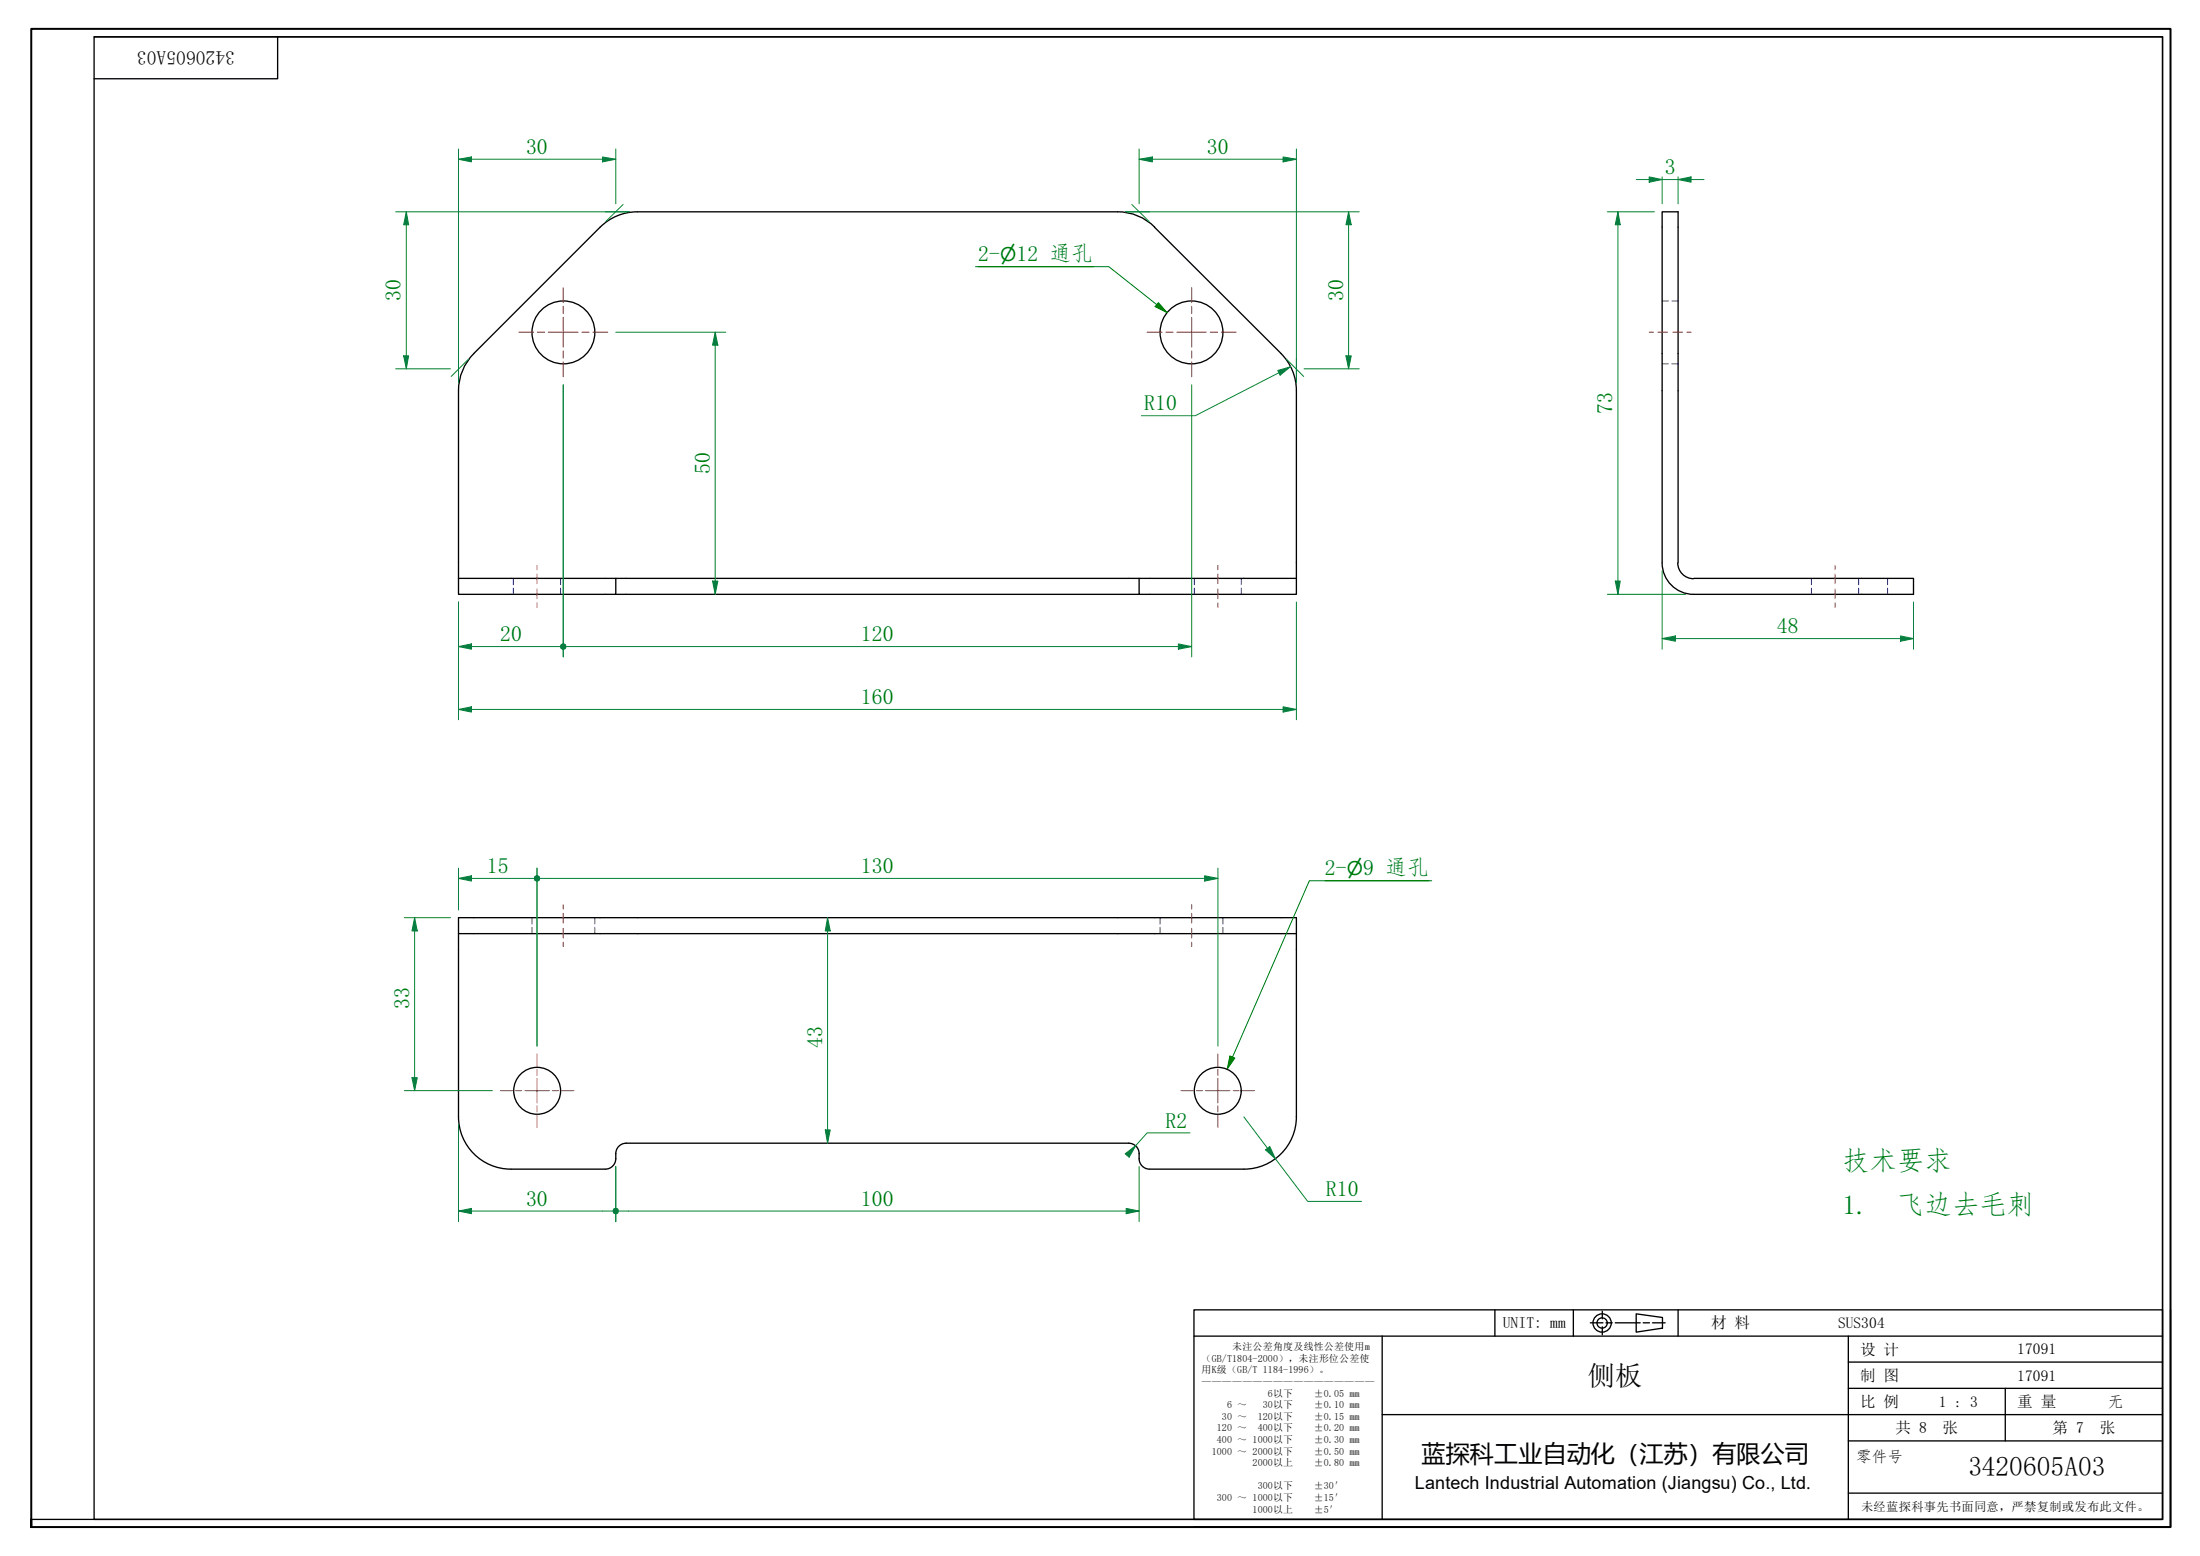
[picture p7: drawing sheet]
<svg xmlns="http://www.w3.org/2000/svg" width="420mm" height="297mm" viewBox="0 0 420 297" stroke-linecap="round" stroke-linejoin="round" font-family="sans-serif">
<g fill="none" stroke="#00f" stroke-width=".19">
<path d="M317.4 57.5h1.2M319.3 57.5h1.2M317.4 69.5h1.2M319.3 69.5h1.2M98 110.4v1.2M98 112.3v1.2M107.1 110.4v1.2M107.1 112.3v1.2M228.1 110.4v1.2M228.1 112.3v1.2M237 110.4v1.2M237 112.3v1.2"/>
<path d="M345.9 110.4v1.2M345.9 112.3v1.2M355 110.4v1.2M355 112.3v1.2M360.5 110.4v1.2M360.5 112.3v1.2M101.6 175.2v1.2M101.6 177v1.2M113.6 175.2v1.2M113.6 177v1.2M221.6 175.2v1.2M221.6 177v1.2"/>
<path d="M233.6 175.2v1.2M233.6 177v1.2"/>
</g>
<g fill="none" stroke="#000" stroke-width=".25">
<path d="M121.7 40.4a10 10 0 0 0-7.1 3l-24.1 24.1M121.7 40.4h91.7M213.5 40.4a10 10 0 0 1 7 3M220.5 43.4l24.2 24.1M90.5 67.5a10 10 0 0 0-2.9 7.1v35.8M244.7 67.5a10 10 0 0 1 2.9 7.1v35.8M87.6 110.4h160M87.6 110.4v3.1h30v-3.1M117.6 113.5h100M217.6 110.4v3.1h30v-3.1M317.4 107.4v-67h3.1v67M317.4 107.5a6 6 0 0 0 6 6"/>
<path d="M320.4 107.5a3 3 0 0 0 3 3M323.5 110.4h41.9v3.1h-41.9M87.6 175.2h160v3h-160zM87.6 178.2v35M247.6 178.2v35M87.6 213.2a10 10 0 0 0 10 10h18a2 2 0 0 0 2-2v-1M119.6 218.2h96a2 2 0 0 1 2 2M119.6 218.2a2 2 0 0 0-2 2M247.6 213.2a10 10 0 0 1-10 10M217.6 220.2a2.53 2.53 0 0 0 .9 2.7l1.1 .3M219.6 223.2h18"/>
<circle cx="107.6" cy="63.5" r="6"/>
<circle cx="227.6" cy="63.5" r="6"/>
<circle cx="102.6" cy="208.2" r="4.5"/>
<circle cx="232.6" cy="208.2" r="4.5"/>
</g>
<path d="M6 291.5v-1.4v1.4M6 290.1v-284.6h408.5v286h-408.5" fill="none" stroke="#000" stroke-width=".38"/>
<path d="M18 7h395v283.1h-395zM18 7h395M53 7v8h-35M413 7v283.1h-407" fill="none" stroke="#000" stroke-width=".25"/>
<g fill="none" stroke="#000" stroke-width=".25">
<path d="M228 250h185v40.1h-185zM228 255.1h185M264 255.1v35M285.5 250v5.1M300.5 250v5.1M303.7 252.5h2.4M306 250.3v1.5M306 253.3v1.5M306.7 252.5h1.2M308.5 252.5h4.7M312.5 250.8l5 .7v2l-5 .8zM313.8 252.5h1.2"/>
<path d="M315.6 252.5h2.4M320.5 250v5.1M353 255.1v35M414.5 250v41.5h-186.5M264 270.1h149M353 275.1h60M353 265h60M353 260h60M383 265v10.1M353 285h60"/>
<circle cx="306" cy="252.6" r="1.75"/>
<circle cx="306" cy="252.6" r=".98"/>
</g>
<g fill="none" stroke="#f00" stroke-width=".19">
<path d="M315 63.4h.8M316.6 63.4h1.9M319.5 63.4h1.8M322.1 63.4h.9M102.6 107.9v.9M102.6 109.6v1.8M102.6 112.4v1.9M102.6 115.1v.8M232.6 107.9v.9M232.6 109.6v1.8M232.6 112.4v1.9M232.6 115.1v.8"/>
<path d="M350.5 107.9v.9M350.5 109.6v1.8M350.5 112.4v1.9M350.5 115.1v.8M107.6 172.7v.8M107.6 174.4v1.8M107.6 177.2v1.9M107.6 179.9v.8M227.6 172.7v.8M227.6 174.4v1.8M227.6 177.2v1.9M227.6 179.9v.8"/>
</g>
<g fill="none" stroke="#f00" stroke-width=".19">
<path d="M107.6 54.9v2.9M107.6 58.5v1.4M227.6 54.9v2.9M227.6 58.5v1.4M99.1 63.4h2.8M102.6 63.4h1.4M104.7 63.4h5.7M107.6 60.6v5.7M107.6 67v1.4M107.6 69.1v2.8M111.1 63.4h1.4M113.2 63.4h2.9"/>
<path d="M219.1 63.4h2.8M222.6 63.4h1.4M224.7 63.4h5.7M227.6 60.6v5.7M227.6 67v1.4M227.6 69.1v2.8M231.1 63.4h1.4M233.2 63.4h2.9M95.6 208.2h2.3M98.5 208.2h1.1M100.3 208.2h4.6M102.6 201.2v2.4"/>
<path d="M102.6 204.1v1.2M102.6 205.9v4.7M102.6 211.1v1.2M102.6 212.9v2.3M105.5 208.2h1.2M107.3 208.2h2.3M225.6 208.2h2.3M228.5 208.2h1.2M230.3 208.2h4.6M232.6 201.2v2.4M232.6 204.1v1.2M232.6 205.9v4.7"/>
<path d="M232.6 211.1v1.2M232.6 212.9v2.3M235.5 208.2h1.2M237.2 208.2h2.4"/>
</g>
<path d="M87.6 123.4h2.4" fill="none" stroke="#00803f" stroke-width=".19"/>
<path d="M87.6 123.4l2.4-.5v1z" fill="#00803f"/>
<path d="M87.6 123.4l2.4-.5v1zM105.1 123.4h1.8" fill="none" stroke="#00803f" stroke-width=".19"/>
<circle cx="107.6" cy="123.4" r=".63" fill="#00803f"/>
<path d="M107.6 73.5v51.9M87.6 114.9v10.5M90 123.4h15.1M108.2 123.4h1.8" fill="none" stroke="#00803f" stroke-width=".19"/>
<circle cx="107.6" cy="123.4" r=".63" fill="#00803f"/>
<path d="M225 123.4h2.6" fill="none" stroke="#00803f" stroke-width=".19"/>
<path d="M225 122.9l2.6 .5-2.6 .5z" fill="#00803f"/>
<path d="M107.6 73.5v51.9M227.6 73.5v51.9M87.6 135.4h2.4M110 123.4h115M225 122.9l2.6 .5-2.6 .5z" fill="none" stroke="#00803f" stroke-width=".19"/>
<path d="M87.6 135.4l2.4-.5v1z" fill="#00803f"/>
<path d="M87.6 135.4l2.4-.5v1zM245 135.4h2.6" fill="none" stroke="#00803f" stroke-width=".19"/>
<path d="M245 134.9l2.6 .5-2.6 .5z" fill="#00803f"/>
<path d="M87.6 114.9v22.5M136.6 110.9v2.6M247.6 114.9v22.5M90 135.4h155M245 134.9l2.6 .5-2.6 .5z" fill="none" stroke="#00803f" stroke-width=".19"/>
<path d="M136.1 110.9h1l-.5 2.6z" fill="#00803f"/>
<path d="M136.6 63.4v2.5M136.1 110.9h1l-.5 2.6z" fill="none" stroke="#00803f" stroke-width=".19"/>
<path d="M136.6 63.4l.5 2.5h-1z" fill="#00803f"/>
<path d="M117.6 63.4h21M136.6 63.4l.5 2.5h-1zM136.6 65.9v45" fill="none" stroke="#00803f" stroke-width=".19"/>
<path d="M186.8 50.9h22M220.9 58.2l2 1.5" fill="none" stroke="#008000" stroke-width=".19"/>
<path d="M221.2 57.8l1.7 1.9-2.3-1.2z" fill="#008000"/>
<path d="M186.3 50.9h25.5l9.1 7.3M221.2 57.8l1.7 1.9-2.3-1.2z" fill="none" stroke="#008000" stroke-width=".19"/>
<path d="M245 30.4h2.6" fill="none" stroke="#00803f" stroke-width=".19"/>
<path d="M245 30l2.6 .4-2.6 .5z" fill="#00803f"/>
<path d="M217.6 30.4h2.5M245 30l2.6 .4-2.6 .5z" fill="none" stroke="#00803f" stroke-width=".19"/>
<path d="M217.6 30.4l2.5-.4v.9z" fill="#00803f"/>
<path d="M216.2 39l3.3 3.3M217.6 30.4l2.5-.4v.9zM217.6 28.4v10.5M220.1 30.4h24.9M247.6 28.4v44.7M214.9 40.4h4.7M257.6 40.4v2.5" fill="none" stroke="#00803f" stroke-width=".19"/>
<path d="M257.6 40.4l.5 2.5h-1.1z" fill="#00803f"/>
<path d="M257.6 40.4l.5 2.5h-1.1zM257.6 67.9v2.5" fill="none" stroke="#00803f" stroke-width=".19"/>
<path d="M257 67.9h1.1l-.5 2.5z" fill="#00803f"/>
<path d="M87.6 30.4h2.4M214.9 40.4h44.7M257.6 42.9v25M245.7 68.6l3.3 3.3M247.6 68.4v4.7M249 70.4h10.6M257 67.9h1.1l-.5 2.5z" fill="none" stroke="#00803f" stroke-width=".19"/>
<path d="M87.6 30.4l2.4-.4v.9z" fill="#00803f"/>
<path d="M87.6 30.4l2.4-.4v.9zM115.1 30.4h2.5" fill="none" stroke="#00803f" stroke-width=".19"/>
<path d="M115.1 30l2.5 .4-2.5 .5z" fill="#00803f"/>
<path d="M87.6 28.4v44.7M90 30.4h25.1M115.1 30l2.5 .4-2.5 .5zM117.6 28.4v10.5M119 39l-3.3 3.3M77.6 40.4v2.5M115.6 40.4h4.6" fill="none" stroke="#00803f" stroke-width=".19"/>
<path d="M77.6 40.4l.4 2.5h-.9z" fill="#00803f"/>
<path d="M77.6 40.4l.4 2.5h-.9zM77.6 67.9v2.5" fill="none" stroke="#00803f" stroke-width=".19"/>
<path d="M77.1 67.9h.9l-.4 2.5z" fill="#00803f"/>
<path d="M75.6 40.4h44.6M77.6 42.9v25M75.6 70.4h10.4M77.1 67.9h.9l-.4 2.5zM87.6 68.4v4.7M89.5 68.6l-3.3 3.3M246.4 70l-2.2 1.2" fill="none" stroke="#00803f" stroke-width=".19"/>
<path d="M244 70.7l2.4-.7-1.9 1.6z" fill="#00803f"/>
<path d="M244 70.7l2.4-.7-1.9 1.6zM244.2 71.2l-15.9 8.2h-10.3M317.4 121.9h2.6" fill="none" stroke="#00803f" stroke-width=".19"/>
<path d="M317.4 121.9l2.6-.4v.9z" fill="#00803f"/>
<path d="M317.4 121.9l2.6-.5v1zM363 121.9h2.4" fill="none" stroke="#00803f" stroke-width=".19"/>
<path d="M363 121.5l2.4 .4-2.4 .5z" fill="#00803f"/>
<path d="M309 110.9v2.6M317.4 109v14.9M365.4 114.9v9M320 121.9h43M363 121.4l2.4 .5-2.4 .5z" fill="none" stroke="#00803f" stroke-width=".19"/>
<path d="M308.5 110.9h.9l-.4 2.6z" fill="#00803f"/>
<path d="M309 40.4v2.5M308.5 110.9h.9l-.4 2.6z" fill="none" stroke="#00803f" stroke-width=".19"/>
<path d="M309 40.4l.4 2.5h-.9z" fill="#00803f"/>
<path d="M315 34.3h2.4M307 40.4h9M309 40.4l.4 2.5h-.9zM309 42.9v68M307 113.5h14.9" fill="none" stroke="#00803f" stroke-width=".19"/>
<path d="M315 33.8l2.4 .5-2.4 .5z" fill="#00803f"/>
<path d="M315 33.8l2.4 .5-2.4 .5zM320.5 34.3h2.5" fill="none" stroke="#00803f" stroke-width=".19"/>
<path d="M320.5 34.3l2.5-.5v1z" fill="#00803f"/>
<path d="M312.5 34.3h2.5M317.4 34.3h3.1M317.4 33.8v5.1M320.5 34.3l2.5-.5v1zM320.5 33.8v5.1M323 34.3h2.4M87.6 167.7h2.4" fill="none" stroke="#00803f" stroke-width=".19"/>
<path d="M87.6 167.7l2.4-.5v1z" fill="#00803f"/>
<path d="M87.6 167.7l2.4-.5v1zM100.1 167.7h1.8" fill="none" stroke="#00803f" stroke-width=".19"/>
<circle cx="102.6" cy="167.7" r=".63" fill="#00803f"/>
<path d="M87.6 165.7v8M90 167.7h10.1M102.6 165.7v34M103.2 167.7h1.9" fill="none" stroke="#00803f" stroke-width=".19"/>
<circle cx="102.5" cy="167.7" r=".63" fill="#00803f"/>
<path d="M230.1 167.7h2.5" fill="none" stroke="#00803f" stroke-width=".19"/>
<path d="M230.1 167.2l2.5 .5-2.5 .5z" fill="#00803f"/>
<path d="M79.2 175.2v2.5M102.6 165.7v34M105.1 167.7h125M230.1 167.2l2.5 .5-2.5 .5zM232.6 165.7v34" fill="none" stroke="#00803f" stroke-width=".19"/>
<path d="M79.2 175.2l.5 2.5h-1z" fill="#00803f"/>
<path d="M79.2 175.2l.5 2.5h-1zM79.2 205.7v2.5" fill="none" stroke="#00803f" stroke-width=".19"/>
<path d="M78.7 205.7h1l-.5 2.5z" fill="#00803f"/>
<path d="M77.2 175.2h8.8M79.2 177.7v28M77.2 208.2h16.8M78.7 205.7h1l-.5 2.5z" fill="none" stroke="#00803f" stroke-width=".19"/>
<path d="M253 168.1h19.9M235.4 201.8l-1 2.3" fill="none" stroke="#008000" stroke-width=".19"/>
<path d="M234.9 201.6l.9 .4-1.4 2.1z" fill="#008000"/>
<path d="M273.4 168.1h-23.3l-14.7 33.7M234.9 201.6l.9 .4-1.4 2.1z" fill="none" stroke="#008000" stroke-width=".19"/>
<path d="M87.6 231.2h2.4" fill="none" stroke="#00803f" stroke-width=".19"/>
<path d="M87.6 231.2l2.4-.5v1z" fill="#00803f"/>
<path d="M87.6 231.2l2.4-.5v1zM115.1 231.2h1.9" fill="none" stroke="#00803f" stroke-width=".19"/>
<circle cx="117.6" cy="231.2" r=".62" fill="#00803f"/>
<path d="M87.6 214.7v18.5M90 231.2h25.1M117.6 222.7v10.5M118.2 231.2h1.9" fill="none" stroke="#00803f" stroke-width=".19"/>
<circle cx="117.6" cy="231.2" r=".63" fill="#00803f"/>
<path d="M215.1 231.2h2.5" fill="none" stroke="#00803f" stroke-width=".19"/>
<path d="M215.1 230.7l2.5 .5-2.5 .5z" fill="#00803f"/>
<path d="M158.1 215.7v2.5M117.6 222.7v10.5M120.1 231.2h95M215.1 230.7l2.5 .5-2.5 .5zM217.6 222.7v10.5" fill="none" stroke="#00803f" stroke-width=".19"/>
<path d="M157.6 215.7h1l-.5 2.5z" fill="#00803f"/>
<path d="M158.1 175.2v2.5M157.6 215.7h1l-.5 2.5z" fill="none" stroke="#00803f" stroke-width=".19"/>
<path d="M158.1 175.2l.5 2.5h-1z" fill="#00803f"/>
<path d="M158.1 175.2l.5 2.5h-1zM158.1 177.7v38M242.1 219.2l1.5 2" fill="none" stroke="#00803f" stroke-width=".19"/>
<path d="M241.7 219.5l.8-.6 1.1 2.3z" fill="#00803f"/>
<path d="M216.9 218.7l-1.6 1.9M237.6 213.2l4.5 6M241.7 219.5l.8-.6 1.1 2.3zM243.6 221.2l6.1 8.1h10.3" fill="none" stroke="#00803f" stroke-width=".19"/>
<path d="M214.9 220.3l2-1.6-1.3 2.2z" fill="#00803f"/>
<path d="M227.3 216.3h-8.2l-2.2 2.4M214.9 220.3l2-1.6-1.3 2.2zM215.6 220.2l-.3 .4" fill="none" stroke="#00803f" stroke-width=".19"/>
<g font-size="5.2" fill="#008000">
<text x="351.9" y="223.4">技术要求</text>
<text x="351.9" y="231.8">1.</text>
<text x="362.3" y="231.8">飞边去毛刺</text>
</g>
<g font-size="5.2">
<text x="303.3" y="264.4">侧板</text>
<text x="375.9" y="281.9">3420605A03</text>
</g>
<text font-size="4.6" x="271.5" y="279">蓝探科工业自动化（江苏）有限公司</text>
<g font-size="4.2" fill="#008000">
<text x="100.5" y="29.4">30</text>
<text x="230.5" y="29.4">30</text>
<text x="317.9" y="33.2">3</text>
<text x="186.8" y="49.8">2-</text>
<text x="194.1" y="49.8">12 通孔</text>
<text x="76.5" y="57.5" transform="rotate(-90 76.5 57.5)">30</text>
<text x="256.5" y="57.5" transform="rotate(-90 256.5 57.5)">30</text>
<text x="218.5" y="78.3">R10</text>
<text x="307.9" y="79" transform="rotate(-90 307.9 79)">73</text>
<text x="135.6" y="90.5" transform="rotate(-90 135.6 90.5)">50</text>
<text x="95.5" y="122.4">20</text>
<text x="164.4" y="122.4">120</text>
<text x="339.3" y="120.9">48</text>
<text x="164.4" y="134.4">160</text>
<text x="93" y="166.7">15</text>
<text x="164.4" y="166.7">130</text>
<text x="253" y="167.1">2-</text>
<text x="260.3" y="167.1">9 通孔</text>
<text x="78.2" y="192.6" transform="rotate(-90 78.2 192.6)">33</text>
<text x="157" y="200.1" transform="rotate(-90 157 200.1)">43</text>
<text x="222.6" y="215.3">R2</text>
<text x="100.5" y="230.2">30</text>
<text x="164.4" y="230.2">100</text>
<text x="253.2" y="228.3">R10</text>
</g>
<text font-size="3.7" x="44.8" y="9.7" transform="rotate(180 44.8 9.7)">3420605A03</text>
<g font-size="3.6" fill="#008000">
<text x="191" y="49.8">⌀</text>
<text x="257.2" y="167.1">⌀</text>
</g>
<text font-size="3.4" x="270.2" y="284.2">Lantech Industrial Automation (Jiangsu) Co., Ltd.</text>
<g font-size="3">
<text x="287" y="253.5">UNIT: mm</text>
<text x="326.8" y="253.6">材 料</text>
<text x="351" y="253.5">SUS304</text>
<text x="355.3" y="263.6">制 图</text>
<text x="355.3" y="258.6">设 计</text>
<text x="385.3" y="258.6">17091</text>
<text x="385.3" y="263.6">17091</text>
<text x="355.3" y="268.6">比 例</text>
<text x="370.3" y="268.5">1 : 3</text>
<text x="385.3" y="268.7">重 量</text>
<text x="402.5" y="268.5">无</text>
<text x="362" y="273.6">共 8</text>
<text x="371" y="273.6">张</text>
<text x="392" y="273.6">第 7</text>
<text x="401" y="273.6">张</text>
<text x="354.5" y="279.1">零件号</text>
</g>
<text font-size="2.3" x="355.5" y="288.4">未经蓝探科事先书面同意，严禁复制或发布此文件。</text>
<g font-size="1.9">
<text x="235.3" y="257.7">未注公差角度及线性公差使用m</text>
<text x="229.5" y="260">（GB/T1804-2000），未注形位公差使</text>
<text x="229.5" y="262.2">用K级（GB/T 1184-1996）。</text>
<text x="229.5" y="264.4">—————————————————</text>
<text x="234.4" y="268.8">6 ～</text>
<text x="241.2" y="268.8">30以下</text>
<text x="242.1" y="266.6">6以下</text>
<text x="250.9" y="266.6">±0.05 mm</text>
<text x="250.9" y="268.8">±0.10 mm</text>
<text x="232.4" y="273.2">120 ～</text>
<text x="232.4" y="275.4">400 ～ 1000以下</text>
<text x="233.4" y="271.1">30 ～</text>
<text x="240.2" y="271.1">120以下</text>
<text x="240.2" y="273.2">400以下</text>
<text x="250.9" y="271.1">±0.15 mm</text>
<text x="250.9" y="273.2">±0.20 mm</text>
<text x="250.9" y="275.4">±0.30 mm</text>
<text x="231.5" y="277.7">1000 ～ 2000以下</text>
<text x="239.2" y="279.9">2000以上</text>
<text x="250.9" y="277.7">±0.50 mm</text>
<text x="250.9" y="279.9">±0.80 mm</text>
<text x="232.4" y="286.6">300 ～ 1000以下</text>
<text x="240.2" y="284.3">300以下</text>
<text x="250.9" y="284.3">±30′</text>
<text x="250.9" y="286.6">±15′</text>
<text x="239.2" y="288.8">1000以上</text>
<text x="250.9" y="288.8">±5′</text>
</g>
</svg>
